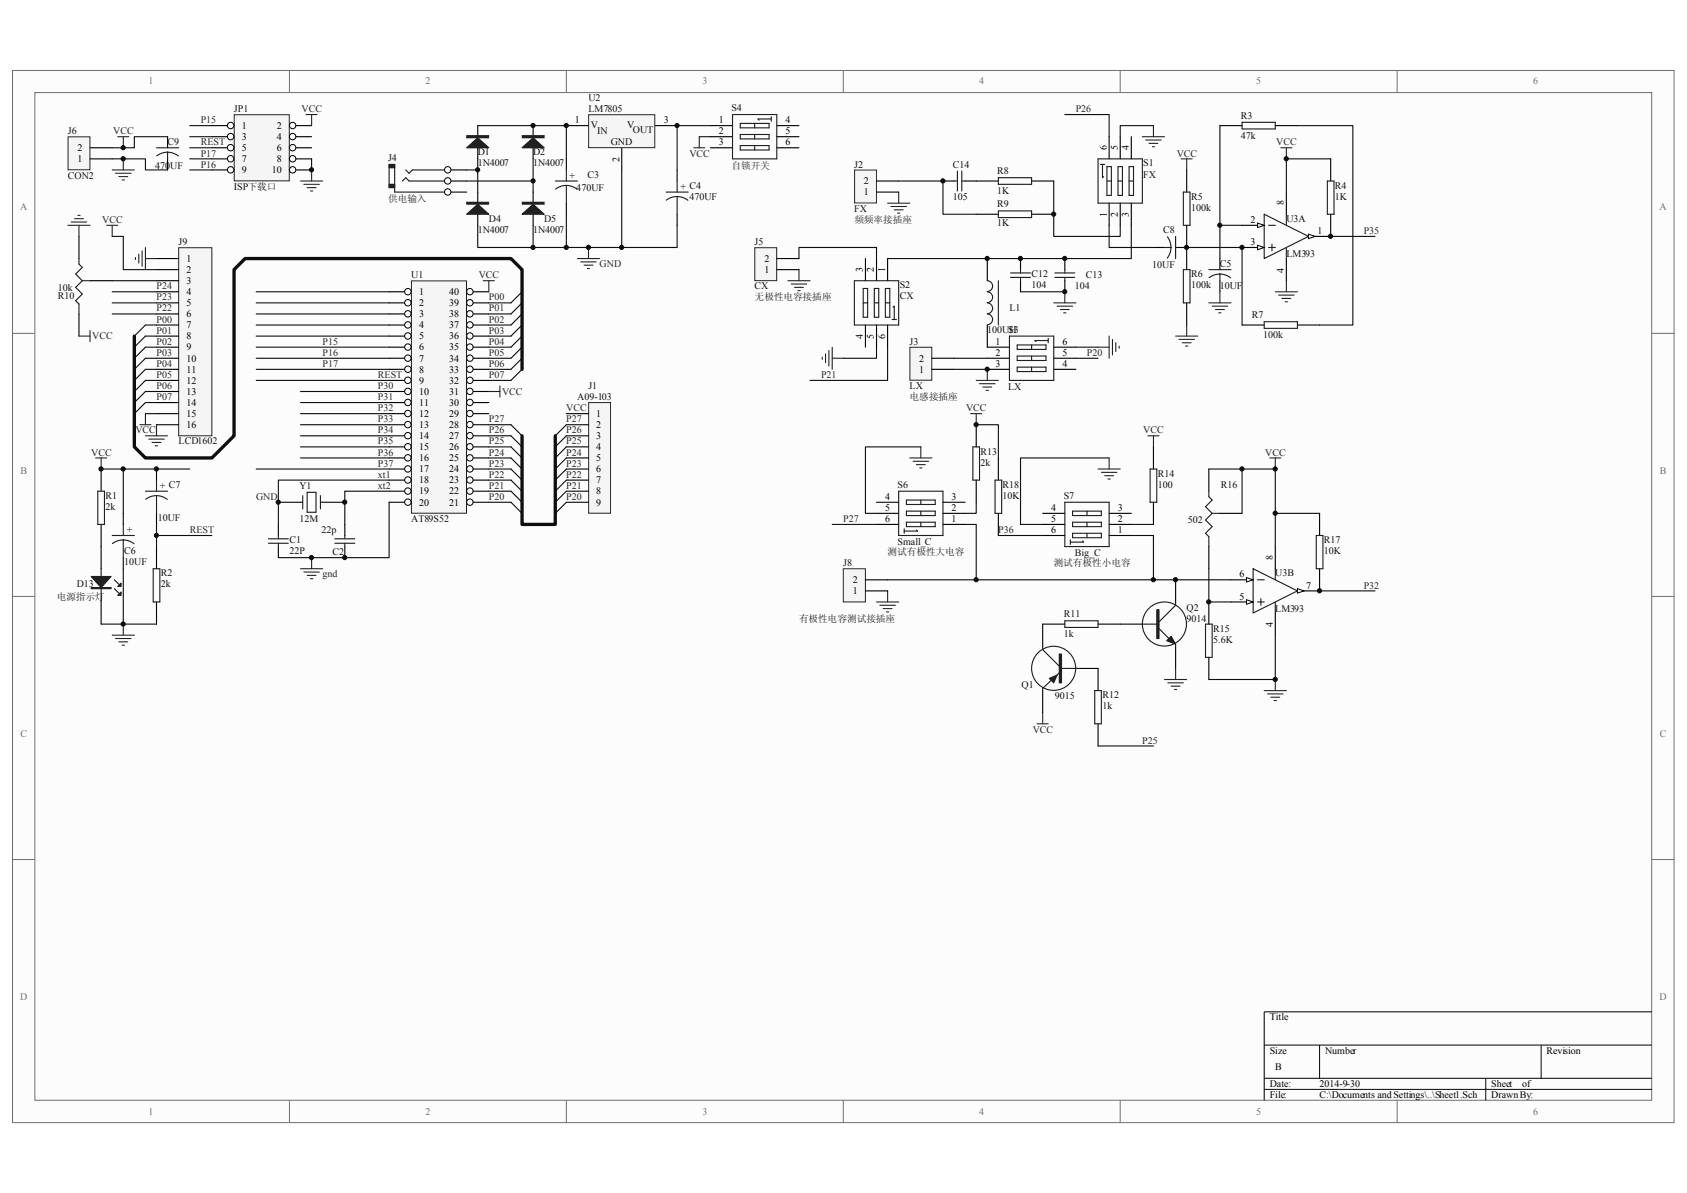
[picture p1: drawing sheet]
<svg xmlns="http://www.w3.org/2000/svg" width="297mm" height="210mm" viewBox="0 0 297 210" stroke-linecap="round" stroke-linejoin="round" font-family="sans-serif">
<path d="M2.2 12.4h292.5v185.2h-292.5z" fill="#fcfcfc"/>
<path d="M2.2 12.4h292.5v185.2h-292.5z" fill="none" stroke="#6e6e6e" stroke-width=".18"/>
<path d="M6.2 16.3h284.6v177.4h-284.6z" fill="#fcfcfc"/>
<g fill="none" stroke="#6e6e6e" stroke-width=".18">
<path d="M6.1 16.3h284.7v177.4h-284.7zM51 12.4v3.9M99.7 12.4v3.9M148.5 12.4v3.9M197.2 12.4v3.9M246 12.4v3.9M2.2 58.7h3.9M290.8 58.7h3.9M2.2 105h3.9M290.8 105h3.9M2.2 151.3h3.9M290.8 151.3h3.9"/>
<path d="M51 193.7v3.9M99.7 193.7v3.9M148.5 193.7v3.9M197.2 193.7v3.9M246 193.7v3.9"/>
</g>
<path d="M290.8 178.1h-68.2v15.6M222.6 184h68.2M222.6 189.8h68.2M222.6 191.8h68.2M232.3 184v5.8M261.6 189.8v3.9M271.3 184v5.8" fill="none" stroke="#000" stroke-width=".18"/>
<path d="M72.5 49.5h9.6v40.8h-9.6z" fill="#f5f5f5"/>
<path d="M72.4 49.4h9.7v40.9h-9.7z" fill="none" stroke="#262626" stroke-width=".18"/>
<path d="M68.5 51.4h3.9" fill="none" stroke="#000" stroke-width=".2"/>
<circle cx="71.8" cy="51.3" r=".57" fill="#fcfcfc" stroke="#000" stroke-width=".18"/>
<path d="M68.5 53.3h3.9" fill="none" stroke="#000" stroke-width=".2"/>
<circle cx="71.8" cy="53.3" r=".57" fill="#fcfcfc" stroke="#000" stroke-width=".18"/>
<path d="M68.5 55.3h3.9" fill="none" stroke="#000" stroke-width=".2"/>
<circle cx="71.8" cy="55.2" r=".57" fill="#fcfcfc" stroke="#000" stroke-width=".18"/>
<path d="M68.5 57.2h3.9" fill="none" stroke="#000" stroke-width=".2"/>
<circle cx="71.8" cy="57.2" r=".57" fill="#fcfcfc" stroke="#000" stroke-width=".18"/>
<path d="M68.5 59.2h3.9" fill="none" stroke="#000" stroke-width=".2"/>
<circle cx="71.8" cy="59.1" r=".57" fill="#fcfcfc" stroke="#000" stroke-width=".18"/>
<path d="M68.5 61.1h3.9" fill="none" stroke="#000" stroke-width=".2"/>
<circle cx="71.8" cy="61.1" r=".57" fill="#fcfcfc" stroke="#000" stroke-width=".18"/>
<path d="M68.5 63.1h3.9" fill="none" stroke="#000" stroke-width=".2"/>
<circle cx="71.8" cy="63" r=".57" fill="#fcfcfc" stroke="#000" stroke-width=".18"/>
<path d="M68.5 65h3.9" fill="none" stroke="#000" stroke-width=".2"/>
<circle cx="71.8" cy="65" r=".57" fill="#fcfcfc" stroke="#000" stroke-width=".18"/>
<path d="M68.5 67h3.9" fill="none" stroke="#000" stroke-width=".2"/>
<circle cx="71.8" cy="66.9" r=".57" fill="#fcfcfc" stroke="#000" stroke-width=".18"/>
<path d="M68.5 68.9h3.9" fill="none" stroke="#000" stroke-width=".2"/>
<circle cx="71.8" cy="68.9" r=".57" fill="#fcfcfc" stroke="#000" stroke-width=".18"/>
<path d="M68.5 70.9h3.9" fill="none" stroke="#000" stroke-width=".2"/>
<circle cx="71.8" cy="70.8" r=".57" fill="#fcfcfc" stroke="#000" stroke-width=".18"/>
<path d="M68.5 72.8h3.9" fill="none" stroke="#000" stroke-width=".2"/>
<circle cx="71.8" cy="72.8" r=".57" fill="#fcfcfc" stroke="#000" stroke-width=".18"/>
<path d="M68.5 74.8h3.9" fill="none" stroke="#000" stroke-width=".2"/>
<circle cx="71.8" cy="74.7" r=".57" fill="#fcfcfc" stroke="#000" stroke-width=".18"/>
<path d="M68.5 76.7h3.9" fill="none" stroke="#000" stroke-width=".2"/>
<circle cx="71.8" cy="76.7" r=".57" fill="#fcfcfc" stroke="#000" stroke-width=".18"/>
<path d="M68.5 78.7h3.9" fill="none" stroke="#000" stroke-width=".2"/>
<circle cx="71.8" cy="78.6" r=".57" fill="#fcfcfc" stroke="#000" stroke-width=".18"/>
<path d="M68.5 80.6h3.9" fill="none" stroke="#000" stroke-width=".2"/>
<circle cx="71.8" cy="80.6" r=".57" fill="#fcfcfc" stroke="#000" stroke-width=".18"/>
<path d="M68.5 82.6h3.9" fill="none" stroke="#000" stroke-width=".2"/>
<circle cx="71.8" cy="82.5" r=".57" fill="#fcfcfc" stroke="#000" stroke-width=".18"/>
<path d="M68.5 84.5h3.9" fill="none" stroke="#000" stroke-width=".2"/>
<circle cx="71.8" cy="84.5" r=".57" fill="#fcfcfc" stroke="#000" stroke-width=".18"/>
<path d="M68.5 86.5h3.9" fill="none" stroke="#000" stroke-width=".2"/>
<circle cx="71.8" cy="86.4" r=".57" fill="#fcfcfc" stroke="#000" stroke-width=".18"/>
<path d="M68.5 88.4h3.9" fill="none" stroke="#000" stroke-width=".2"/>
<circle cx="71.8" cy="88.4" r=".57" fill="#fcfcfc" stroke="#000" stroke-width=".18"/>
<path d="M82.2 88.4h3.9" fill="none" stroke="#000" stroke-width=".2"/>
<circle cx="82.7" cy="88.4" r=".57" fill="#fcfcfc" stroke="#000" stroke-width=".18"/>
<path d="M82.2 86.5h3.9" fill="none" stroke="#000" stroke-width=".2"/>
<circle cx="82.7" cy="86.4" r=".57" fill="#fcfcfc" stroke="#000" stroke-width=".18"/>
<path d="M82.2 84.5h3.9" fill="none" stroke="#000" stroke-width=".2"/>
<circle cx="82.7" cy="84.5" r=".57" fill="#fcfcfc" stroke="#000" stroke-width=".18"/>
<path d="M82.2 82.6h3.9" fill="none" stroke="#000" stroke-width=".2"/>
<circle cx="82.7" cy="82.5" r=".57" fill="#fcfcfc" stroke="#000" stroke-width=".18"/>
<path d="M82.2 80.6h3.9" fill="none" stroke="#000" stroke-width=".2"/>
<circle cx="82.7" cy="80.6" r=".57" fill="#fcfcfc" stroke="#000" stroke-width=".18"/>
<path d="M82.2 78.7h3.9" fill="none" stroke="#000" stroke-width=".2"/>
<circle cx="82.7" cy="78.6" r=".57" fill="#fcfcfc" stroke="#000" stroke-width=".18"/>
<path d="M82.2 76.7h3.9" fill="none" stroke="#000" stroke-width=".2"/>
<circle cx="82.7" cy="76.7" r=".57" fill="#fcfcfc" stroke="#000" stroke-width=".18"/>
<path d="M82.2 74.8h3.9" fill="none" stroke="#000" stroke-width=".2"/>
<circle cx="82.7" cy="74.7" r=".57" fill="#fcfcfc" stroke="#000" stroke-width=".18"/>
<path d="M82.2 72.8h3.9" fill="none" stroke="#000" stroke-width=".2"/>
<circle cx="82.7" cy="72.8" r=".57" fill="#fcfcfc" stroke="#000" stroke-width=".18"/>
<path d="M82.2 70.9h3.9" fill="none" stroke="#000" stroke-width=".2"/>
<circle cx="82.7" cy="70.8" r=".57" fill="#fcfcfc" stroke="#000" stroke-width=".18"/>
<path d="M82.2 68.9h3.9" fill="none" stroke="#000" stroke-width=".2"/>
<circle cx="82.7" cy="68.9" r=".57" fill="#fcfcfc" stroke="#000" stroke-width=".18"/>
<path d="M82.2 67h3.9" fill="none" stroke="#000" stroke-width=".2"/>
<circle cx="82.7" cy="66.9" r=".57" fill="#fcfcfc" stroke="#000" stroke-width=".18"/>
<path d="M82.2 65h3.9" fill="none" stroke="#000" stroke-width=".2"/>
<circle cx="82.7" cy="65" r=".57" fill="#fcfcfc" stroke="#000" stroke-width=".18"/>
<path d="M82.2 63.1h3.9" fill="none" stroke="#000" stroke-width=".2"/>
<circle cx="82.7" cy="63" r=".57" fill="#fcfcfc" stroke="#000" stroke-width=".18"/>
<path d="M82.2 61.1h3.9" fill="none" stroke="#000" stroke-width=".2"/>
<circle cx="82.7" cy="61.1" r=".57" fill="#fcfcfc" stroke="#000" stroke-width=".18"/>
<path d="M82.2 59.2h3.9" fill="none" stroke="#000" stroke-width=".2"/>
<circle cx="82.7" cy="59.1" r=".57" fill="#fcfcfc" stroke="#000" stroke-width=".18"/>
<path d="M82.2 57.2h3.9" fill="none" stroke="#000" stroke-width=".2"/>
<circle cx="82.7" cy="57.2" r=".57" fill="#fcfcfc" stroke="#000" stroke-width=".18"/>
<path d="M82.2 55.3h3.9" fill="none" stroke="#000" stroke-width=".2"/>
<circle cx="82.7" cy="55.2" r=".57" fill="#fcfcfc" stroke="#000" stroke-width=".18"/>
<path d="M82.2 53.3h3.9" fill="none" stroke="#000" stroke-width=".2"/>
<circle cx="82.7" cy="53.3" r=".57" fill="#fcfcfc" stroke="#000" stroke-width=".18"/>
<path d="M82.2 51.4h3.9" fill="none" stroke="#000" stroke-width=".2"/>
<circle cx="82.7" cy="51.3" r=".57" fill="#fcfcfc" stroke="#000" stroke-width=".18"/>
<path d="M49 88.4h3.9M49 92.3v2M49 96.2v2M56.8 88.4h3.9M60.7 92.3v2M60.7 96.2v2" fill="none" stroke="#000" stroke-width=".2"/>
<g fill="none" stroke="#1c1c1c" stroke-width=".2">
<path d="M47.2 95.6h3.6M47.2 94.8h3.6M49 94.3v.5M49 95.6v.6M52.9 88.4h.4M53.3 87.2v2.4M54.1 86.7h1.5v3.5h-1.5zM56.4 87.2v2.4M56.4 88.4h.4M59 95.6h3.5M59 94.8h3.5M60.7 94.3v.5"/>
<path d="M60.7 95.6v.6"/>
</g>
<path d="M85.1 49.4h1.9M86.1 49.4v2M86.1 68.9h1.9M88 67.9v2M54.9 98.2v1.9M52.9 100.1h3.9M53.5 100.7h2.7M54.1 101.3h1.5M54.7 101.9h.3" fill="none" stroke="#262626" stroke-width=".2"/>
<path d="M45.1 51.4h23.4M45.1 53.3h23.4M45.1 55.3h23.4M45.1 57.2h23.4M45.1 59.2h23.4M45.1 61.1h23.4M45.1 63.1h23.4M45.1 65h23.4M45.1 82.6h23.4M68.5 88.4v9.8h-19.5" fill="none" stroke="#0e0e0e" stroke-width=".2"/>
<path d="M41.3 20.2h9.6v11.6h-9.6z" fill="#f5f5f5"/>
<path d="M41.2 20.2h9.7v11.6h-9.7z" fill="none" stroke="#262626" stroke-width=".18"/>
<path d="M37.3 22.1h3.9" fill="none" stroke="#000" stroke-width=".2"/>
<circle cx="40.6" cy="22.1" r=".57" fill="#fcfcfc" stroke="#000" stroke-width=".18"/>
<path d="M51 22.1h3.9" fill="none" stroke="#000" stroke-width=".2"/>
<circle cx="51.5" cy="22.1" r=".57" fill="#fcfcfc" stroke="#000" stroke-width=".18"/>
<path d="M37.3 24.1h3.9" fill="none" stroke="#000" stroke-width=".2"/>
<circle cx="40.6" cy="24" r=".57" fill="#fcfcfc" stroke="#000" stroke-width=".18"/>
<path d="M51 24.1h3.9" fill="none" stroke="#000" stroke-width=".2"/>
<circle cx="51.5" cy="24" r=".56" fill="#fcfcfc" stroke="#000" stroke-width=".18"/>
<path d="M37.3 26h3.9" fill="none" stroke="#000" stroke-width=".2"/>
<circle cx="40.6" cy="26" r=".57" fill="#fcfcfc" stroke="#000" stroke-width=".18"/>
<path d="M51 26h3.9" fill="none" stroke="#000" stroke-width=".2"/>
<circle cx="51.5" cy="26" r=".57" fill="#fcfcfc" stroke="#000" stroke-width=".18"/>
<path d="M37.3 28h3.9" fill="none" stroke="#000" stroke-width=".2"/>
<circle cx="40.6" cy="27.9" r=".57" fill="#fcfcfc" stroke="#000" stroke-width=".18"/>
<path d="M51 28h3.9" fill="none" stroke="#000" stroke-width=".2"/>
<circle cx="51.5" cy="27.9" r=".57" fill="#fcfcfc" stroke="#000" stroke-width=".18"/>
<path d="M37.3 29.9h3.9" fill="none" stroke="#000" stroke-width=".2"/>
<circle cx="40.6" cy="29.9" r=".57" fill="#fcfcfc" stroke="#000" stroke-width=".18"/>
<path d="M51 29.9h3.9" fill="none" stroke="#000" stroke-width=".2"/>
<circle cx="51.5" cy="29.9" r=".56" fill="#fcfcfc" stroke="#000" stroke-width=".18"/>
<g fill="none" stroke="#262626" stroke-width=".2">
<path d="M52.9 31.9h3.9M53.5 32.4h2.7M53.9 20.2h1.9M54.1 33h1.5M54.7 33.6h.3M54.9 20.2v1.9M54.9 29.9v2M122.1 26h2M123.1 24.1v1.9M101.7 45.5h3.9M102.2 46.1h2.8M102.8 46.7h1.6"/>
<path d="M103.4 47.3h.4M103.6 43.6v1.9M16.8 80.6h2M17.8 80.6v2M19.8 111.8h3.9M20.3 112.4h2.8M20.9 113h1.6M21.5 113.6h.4M21.7 109.9v1.9"/>
</g>
<path d="M54.9 28v1.9M84.1 28v5.8M93.9 28v5.8M27.6 92.3v3.9" fill="none" stroke="#0e0e0e" stroke-width=".2"/>
<g fill="none" stroke="#000" stroke-width=".2">
<path d="M84.1 22.1v2M84.1 26v2M84.1 33.8v2M84.1 37.7v2M93.9 22.1v2M93.9 26v2M93.9 33.8v2M93.9 37.7v2M99.7 28v1.9M99.7 35.8v1.9M119.2 29.9v2M119.2 37.7v2"/>
<path d="M17.8 82.6v3.9M17.8 92.3v3.9M21.7 90.4v1.9M21.7 98.2v1.9M27.6 82.6v1.9M27.6 90.4v1.9M27.6 96.2v3.9M27.6 106v3.9"/>
</g>
<g fill="#1c1c1c" stroke="#1c1c1c" stroke-width=".2">
<path d="M82.2 26l1.9-1.7 2 1.7z"/>
<path d="M82.2 37.7l1.9-1.7 2 1.7z"/>
<path d="M91.9 26l2-1.7 1.9 1.7z"/>
<path d="M91.9 37.7l2-1.7 1.9 1.7z"/>
</g>
<path d="M82.2 24.1h3.8M92 24.1h3.8" fill="none" stroke="#1c1c1c" stroke-width=".34"/>
<path d="M82.2 23.9h3.8v.4h-3.8zM82.2 35.6h3.8v.3h-3.8zM91.9 23.9h3.9v.4h-3.9zM91.9 35.6h3.9v.3h-3.9z" fill="none" stroke="#1c1c1c" stroke-width=".18"/>
<path d="M82.2 35.8h3.8M92 35.8h3.8" fill="none" stroke="#1c1c1c" stroke-width=".3"/>
<g fill="none" stroke="#1c1c1c" stroke-width=".2">
<path d="M97.8 31.9h3.9M99.7 32.6l1.2 .3 .7 .4M99.7 32.6l-.8 .2-1.1 .5M99.7 29.9v2M99.7 32.6v3.2M117.3 33.8h3.9M117.3 35.2l1.1-.5 .8-.1 1.2 .2 .7 .5M119.2 31.9v1.9M119.2 34.6v3.1M17.2 86.5h1.2v5.8h-1.2zM19.8 94.3h3.9M21.7 95l1.2 .3 .7 .4"/>
<path d="M21.7 95l-.8 .2-1.1 .5M21.7 92.3v2M21.7 95v3.2M25.6 86.5h3.9M27.6 87.2l1.1 .3 .8 .4M27.6 87.2l-.9 .2-1.1 .5M27.6 84.5v2M27.6 87.2v3.2M27 100.1h1.1v5.9h-1.1z"/>
</g>
<path d="M31.5 43.6h5.8v33.1h-5.8z" fill="#f5f5f5"/>
<path d="M31.5 43.6h5.8v33.1h-5.8z" fill="none" stroke="#262626" stroke-width=".18"/>
<g fill="none" stroke="#000" stroke-width=".2">
<path d="M27.6 45.5h3.9M27.6 47.5h3.9M27.6 49.4h3.9M27.6 51.4h3.9M27.6 53.3h3.9M27.6 55.3h3.9M27.6 57.2h3.9M27.6 59.2h3.9M27.6 61.1h3.9M27.6 63.1h3.9M27.6 65h3.9M27.6 67h3.9"/>
<path d="M27.6 68.9h3.9M27.6 70.9h3.9M27.6 72.8h3.9M27.6 74.8h3.9"/>
</g>
<g fill="none" stroke="#262626" stroke-width=".2">
<path d="M18.8 39.7h1.9M19.8 39.7v1.9M23.8 45.3v.4M24.4 44.7v1.6M25 44.1v2.8M25.6 43.6v3.9M25.6 45.5h2M24.6 74.8h2M25.6 72.8v2M25.6 76.7h3.9M26.2 77.3h2.7M26.8 77.9h1.5"/>
<path d="M27.4 78.5h.3M27.6 74.8v1.9"/>
</g>
<path d="M12 24.1h3.8v5.8h-3.8z" fill="#f5f5f5"/>
<path d="M12 24.1h3.8v5.8h-3.8z" fill="none" stroke="#262626" stroke-width=".18"/>
<path d="M15.9 28h3.9M15.9 26h3.9M99.7 22.1h3.9M109.5 26v3.9M115.3 22.1h3.9M234.3 28v3.9M234.3 37.7v3.9M17.8 96.2v3.9M17.8 106v3.9" fill="none" stroke="#000" stroke-width=".2"/>
<path d="M19.8 29.9h3.9M20.3 30.5h2.8M20.7 24.1h2M20.9 31.1h1.6M21.5 31.7h.4M21.7 24.1v1.9M21.7 28v1.9" fill="none" stroke="#262626" stroke-width=".2"/>
<path d="M233.7 31.9h1.2v5.8h-1.2zM17.8 100.1v5.9M20.1 103.6l.8 .8M20.1 102.1l.8 .7" fill="none" stroke="#1c1c1c" stroke-width=".2"/>
<g fill="#1c1c1c" stroke="#1c1c1c" stroke-width=".2">
<path d="M16 101.5h3.6l-1.8 1.9z"/>
<path d="M21.3 104.2v.6h-.6z"/>
<path d="M21.3 102.6v.6h-.6z"/>
<path d="M16 103.4h3.6v.2h-3.6z" fill-rule="evenodd"/>
</g>
<path d="M103.7 20.2h11.6v5.8h-11.6z" fill="#f5f5f5"/>
<path d="M103.6 20.2h11.7v5.8h-11.7z" fill="none" stroke="#262626" stroke-width=".18"/>
<path d="M84.1 22.1h15.6v5.9M93.9 39.7v3.9M99.7 37.7v5.9M109.5 29.9v13.7" fill="none" stroke="#0e0e0e" stroke-width=".2"/>
<path d="M78.3 29.9h3.9" fill="none" stroke="#000" stroke-width=".2"/>
<circle cx="78.8" cy="29.9" r=".57" fill="#fcfcfc" stroke="#000" stroke-width=".18"/>
<path d="M78.3 31.9h3.9" fill="none" stroke="#000" stroke-width=".2"/>
<circle cx="78.8" cy="31.8" r=".57" fill="#fcfcfc" stroke="#000" stroke-width=".18"/>
<path d="M78.3 33.8h3.9" fill="none" stroke="#000" stroke-width=".2"/>
<circle cx="78.8" cy="33.8" r=".57" fill="#fcfcfc" stroke="#000" stroke-width=".18"/>
<g fill="none" stroke="#1c1c1c" stroke-width=".2">
<path d="M68.5 28.9v4.1M69.5 28.9v4.9h8.8M70.8 31.9l.6-.6 .6 .6h6.3M71.4 29.9l.6 .6 .6-.6h5.7M129 20.2h7.8v7.8h-7.8zM130.3 21.7h5.1v.8h-5.1zM130.3 23.7h5.1v.8h-5.1zM130.3 25.6h5.1v.8h-5.1zM132.9 21.7v.8M132.9 23.7v.8M132.9 25.6v.8M135.8 20.9h-2.4l.2 .2"/>
<path d="M135.8 20.6v.7M13.9 45.5v1l.6 .6-1.2 1.1 1.2 1.2M14.5 49.4h1.4M14.5 49.4l-1.2 1.2 1.2 1.2-1.2 1.1 .6 .6v1.8"/>
</g>
<g fill="#1c1c1c" stroke="#1c1c1c" stroke-width=".2">
<path d="M68.5 32.4h1v.6h-1z" fill-rule="evenodd"/>
<path d="M68.5 28.9h1v.6h-1z" fill-rule="evenodd"/>
</g>
<g fill="none" stroke="#0e0e0e" stroke-width=".2">
<path d="M82.2 29.9h1.9M82.2 31.9h11.7M123.1 24.1h2M19.8 41.6h1.9v5.9h5.9M27.6 57.2h-2l-1.9 2M27.6 59.2h-2l-1.9 1.9M91.9 51.4l-1.9 1.9h-3.9M91.9 53.3l-1.9 2h-3.9M91.9 55.3l-1.9 1.9h-3.9M91.9 57.2l-1.9 2h-3.9M91.9 59.2l-1.9 1.9h-3.9M25.6 72.8h2"/>
<path d="M27.6 67h-2l-1.9 1.9M27.6 61.1h-2l-1.9 2M27.6 63.1h-2l-1.9 1.9M27.6 65h-2l-1.9 2M27.6 70.9h-2l-1.9 1.9M27.6 68.9h-2l-1.9 2M45.1 67h23.4M86.1 74.8h3.9M86.1 76.7h3.9M86.1 78.7h3.9M91.9 65l-1.9 2h-3.9M91.9 61.1l-1.9 2h-3.9"/>
<path d="M91.9 63.1l-1.9 1.9h-3.9M21.7 82.6v7.8M86.1 80.6h3.9M86.1 82.6h3.9M86.1 84.5h3.9M86.1 86.5h3.9M86.1 88.4h3.9M17.8 109.9h9.8M21.7 100.1v9.8"/>
</g>
<path d="M125.1 22.1h3.9M125.1 24.1h3.9M125.1 26h3.9M136.8 22.1h3.9M136.8 24.1h3.9M136.8 26h3.9M13.9 41.6v3.9M13.9 55.3v3.9M15.9 49.4h3.9" fill="none" stroke="#000" stroke-width=".2"/>
<path d="M12 39.7h3.9M12.5 39.1h2.8M13.1 38.5h1.6M13.7 37.9h.4M13.9 39.7v1.9M225.5 26h1.9M226.5 26v2M224.5 51.4h3.9M225.1 51.9h2.7M225.7 52.5h1.5M226.3 53.1h.4M226.5 49.4v2" fill="none" stroke="#262626" stroke-width=".2"/>
<path d="M103.7 70.9h3.8v19.4h-3.8z" fill="#f5f5f5"/>
<path d="M103.6 70.9h3.9v19.4h-3.9z" fill="none" stroke="#262626" stroke-width=".18"/>
<path d="M218.7 39.7h3.9M99.7 72.8h3.9M99.7 74.8h3.9M99.7 76.7h3.9M99.7 78.7h3.9M99.7 80.6h3.9M99.7 82.6h3.9M99.7 84.5h3.9M99.7 86.5h3.9M99.7 88.4h3.9" fill="none" stroke="#000" stroke-width=".2"/>
<g fill="none" stroke="#0e0e0e" stroke-width=".2">
<path d="M90 74.8l1.9 1.9M90 76.7l1.9 2M90 78.7l1.9 1.9M99.7 78.7l-1.9 1.9M99.7 76.7l-1.9 2M99.7 74.8l-1.9 1.9M27.6 94.3h9.7M90 80.6l1.9 2M90 82.6l1.9 1.9M90 84.5l1.9 2M90 86.5l1.9 1.9M90 88.4l1.9 2"/>
<path d="M99.7 88.4l-1.9 2M99.7 86.5l-1.9 1.9M99.7 84.5l-1.9 2M99.7 82.6l-1.9 1.9M99.7 80.6l-1.9 2"/>
</g>
<path d="M221.4 39.3l1.2 .4-1.2 .4z" fill="#fcfcfc" stroke="#000" stroke-width=".18"/>
<path d="M218.7 43.6h3.9" fill="none" stroke="#000" stroke-width=".2"/>
<path d="M221.4 43.2l1.2 .4-1.2 .4z" fill="#fcfcfc" stroke="#000" stroke-width=".18"/>
<path d="M226.5 33.8v3.9M226.5 45.5v3.9M230.4 41.6h3.9" fill="none" stroke="#000" stroke-width=".2"/>
<path d="M230.4 41.2l1.1 .4-1.1 .4z" fill="#fcfcfc" stroke="#000" stroke-width=".18"/>
<path d="M222.6 37.7l7.8 3.9-7.8 3.9zM223.3 39.7h1.2M226.5 37.7v2M223.3 43.6h1.2M223.9 43v1.1M226.5 43.6v1.9" fill="none" stroke="#1c1c1c" stroke-width=".2"/>
<path d="M216.7 102.1h3.9" fill="none" stroke="#000" stroke-width=".2"/>
<path d="M219.4 101.7l1.2 .4-1.2 .4z" fill="#fcfcfc" stroke="#000" stroke-width=".18"/>
<path d="M216.7 106h3.9" fill="none" stroke="#000" stroke-width=".2"/>
<path d="M219.4 105.6l1.2 .4-1.2 .4z" fill="#fcfcfc" stroke="#000" stroke-width=".18"/>
<path d="M224.5 96.2v3.9M224.5 107.9v3.9M228.4 104h3.9" fill="none" stroke="#000" stroke-width=".2"/>
<path d="M228.4 103.6l1.2 .4-1.2 .4z" fill="#fcfcfc" stroke="#000" stroke-width=".18"/>
<g fill="none" stroke="#1c1c1c" stroke-width=".2">
<path d="M168 31.9h.6M168.6 30.1v3.5M169.3 31.9h.6M169.3 30.1v3.5M175.8 31.3h5.8v1.1h-5.8zM175.8 37.1h5.8v1.2h-5.8zM193.3 28h7.8v7.8h-7.8zM193.7 28.9h.8M194.1 28.9v2.4l.2-.2M194.9 29.3h.8v5.1h-.8zM194.9 31.9h.8M196.8 29.3h.8v5.1h-.8z"/>
<path d="M196.8 31.9h.8M198.8 29.3h.8v5.1h-.8zM198.8 31.9h.8M208.3 33.8h1.2v5.9h-1.2zM218.7 21.5h5.8v1.2h-5.8zM177.9 48.8h3.5M177.9 48h3.5M179.7 47.5v.5M179.7 48.8v.6M185.7 48.8h3.5M185.7 48h3.5M187.5 47.5v.5"/>
<path d="M187.5 48.8v.6M205 43.6h1.2M205.5 41.7l.5 1 .1 .9-.2 1.1-.4 .7M207 41.6v3.9M208.3 47.5h1.2v5.8h-1.2zM212.8 47.5h3.9M214.8 48.2l1.2 .3 .7 .4M214.8 48.2l-.9 .2-1 .5M214.8 48.2v1.2M222.6 56.6h5.8v1.2h-5.8zM220.6 100.1l7.8 3.9-7.8 3.9zM221.4 106h1.2"/>
<path d="M221.4 102.1h1.2M222 105.4v1.1M224.5 100.1v2M224.5 106v1.9"/>
</g>
<g fill="none" stroke="#262626" stroke-width=".2">
<path d="M156.3 35.8h3.9M156.8 36.3h2.8M157.4 36.9h1.6M158 37.5h.4M158.2 33.8v2M201.1 24.1h3.9M201.7 24.6h2.7M202.3 25.2h1.5M202.9 25.8h.4M203.1 22.1v2M207.9 28h2M208.9 28v1.9"/>
<path d="M13.9 59.2h2M15.9 58.2v1.9M138.7 49.4h3.9M139.3 50h2.7M139.9 50.6h1.5M140.5 51.2h.4M140.7 47.5v1.9M185.5 53.3h3.9M186.1 53.9h2.7M186.7 54.5h1.5M187.3 55.1h.4M187.5 51.4v1.9"/>
<path d="M195.3 59.2v3.9M195.8 59.7v2.8M207 59.2h3.9M207.6 59.7h2.7M208.9 57.2v2M212.8 53.3h3.9M213.4 53.9h2.7M214 54.5h1.5M214.6 55.1h.4M214.8 51.4v1.9M144.8 62.9v.4M145.3 62.3v1.5"/>
<path d="M145.9 61.7v2.7M146.5 61.1v3.9M146.5 63.1h2M162.1 78.7v1.9M170.9 72.8h1.9M171.9 67h3.9M171.9 72.8v2M172.5 67.5h2.7M173 68.1h1.6M173.6 68.7h.4M173.8 65v2M193.3 61.1h2"/>
<path d="M196.4 60.3v1.6M197 60.9v.4M202.1 76.7h1.9M203.1 76.7v2M208.1 60.3h1.6M208.7 60.9h.4M160.2 80.6h3.9M160.7 81.2h2.8M161.3 81.8h1.6M161.9 82.4h.4M193.3 82.6h3.9M193.9 83.1h2.7"/>
<path d="M194.5 83.7h1.5M195.1 84.3h.4M195.3 80.6v2M223.5 80.6h2M224.5 80.6v2M154.3 106h3.9M154.9 106.5h2.7M155.5 107.1h1.5M156.1 107.7h.4M156.3 104v2M205 119.6h3.9M207 117.7v1.9"/>
<path d="M224.5 119.6v2M182.6 127.4h1.9M183.6 125.5v1.9M205.6 120.2h2.7M206.2 120.8h1.5M206.8 121.4h.4M222.6 121.6h3.9M223.2 122.1h2.7M223.7 122.7h1.6M224.3 123.3h.4"/>
</g>
<path d="M187.5 20.2h7.8v3.9M195.3 39.7v3.9h7.8M203.1 22.1h-5.9v2M234.3 28h-7.8v5.8M179.7 51.4h7.8" fill="none" stroke="#0e0e0e" stroke-width=".2"/>
<g fill="none" stroke="#000" stroke-width=".2">
<path d="M166 31.9h2M169.9 31.9h5.9M171.9 37.7h3.9M181.6 31.9h3.9M181.6 37.7h3.9M195.3 24.1v3.9M195.3 35.8v3.9M197.2 24.1v3.9M197.2 35.8v3.9M199.2 24.1v3.9M199.2 35.8v3.9M208.9 29.9v3.9"/>
<path d="M208.9 39.7v7.8M214.8 22.1h3.9M224.5 22.1h3.9M179.7 45.5v2M179.7 49.4v2M187.5 45.5v2M187.5 49.4v2M203.1 43.6h1.9M207 43.6h1.9M208.9 53.3v3.9M214.8 45.5v2M214.8 49.4v2"/>
<path d="M218.7 57.2h3.9M228.4 57.2h3.9"/>
</g>
<path d="M150.5 30h3.8v5.7h-3.8z" fill="#f5f5f5"/>
<path d="M150.5 29.9h3.8v5.8h-3.8z" fill="none" stroke="#262626" stroke-width=".18"/>
<g fill="none" stroke="#000" stroke-width=".2">
<path d="M154.3 33.8h3.9M154.3 31.9h3.9M152.4 45.5v3.9M152.4 57.2v3.9M154.3 45.5v3.9M154.3 57.2v3.9M156.3 45.5v3.9M156.3 57.2v3.9M173.8 45.5v3.9M173.8 57.2v3.9h3.9M173.8 63.1h3.9M173.8 65h3.9"/>
<path d="M185.5 61.1h3.9M185.5 63.1h3.9M185.5 65h3.9M154.3 92.3h3.9M154.3 90.4h3.9M154.3 88.4h3.9M166 92.3h3.9M166 90.4h3.9M166 88.4h3.9M183.6 92.3h3.9M183.6 90.4h3.9M183.6 94.3h3.9"/>
<path d="M195.3 92.3h3.9M195.3 90.4h3.9M195.3 94.3h3.9"/>
</g>
<g fill="none" stroke="#1c1c1c" stroke-width=".2">
<path d="M150.4 49.4h7.8v7.8h-7.8zM152 50.8h.8v5h-.8zM152 53.3h.8M153.9 50.8h.8v5h-.8zM153.9 53.3h.8M155.9 50.8h.8v5h-.8zM155.9 53.3h.8M157 56.2h.8M157.2 54.1l.2-.2v2.3M173.8 49.4a.96 .96 0 0 1 .9 1 .96 .96 0 0 1-.9 .9M173.8 51.4a.96 .96 0 0 1 .9 .9 .96 .96 0 0 1-.9 1M173.8 53.3a.96 .96 0 0 1 .9 1 .96 .96 0 0 1-.9 .9"/>
<path d="M173.8 55.3a.96 .96 0 0 1 .9 .9 .96 .96 0 0 1-.9 1M175.8 49.4v7.8M177.7 59.2h7.8v7.8h-7.8zM184.5 59.9h-2.3l.2 .2M184.5 59.6v.7M179.1 60.7h5v.8h-5zM179.1 62.7h5v.8h-5zM179.1 64.6h5v.8h-5zM181.6 60.7v.8M181.6 62.7v.8M181.6 64.6v.8M158.2 86.5h7.8v7.8h-7.8z"/>
<path d="M159.2 93.1v.8M159.6 91.9h5v.8h-5zM159.6 88h5v.8h-5zM159.6 90h5v.8h-5zM161.3 93.3l.2 .2h-2.3M162.1 88v.8M162.1 90v.8M162.1 91.9v.8M187.5 88.4h7.8v7.8h-7.8zM188.4 95v.8M188.8 91.9h5.1v.8h-5.1zM188.8 90h5.1v.8h-5.1z"/>
<path d="M188.8 93.9h5.1v.8h-5.1zM190.6 95.2l.2 .2h-2.4M191.4 90v.8M191.4 91.9v.8M191.4 93.9v.8"/>
</g>
<path d="M189.4 61.1h3.9M189.4 63.1h3.9" fill="none" stroke="#0e0e0e" stroke-width=".2"/>
<path d="M160.2 61.2h3.8v5.7h-3.8z" fill="#f5f5f5"/>
<path d="M160.2 61.1h3.8v5.8h-3.8z" fill="none" stroke="#262626" stroke-width=".18"/>
<path d="M164.1 65h3.9M164.1 63.1h3.9" fill="none" stroke="#000" stroke-width=".2"/>
<path d="M132.9 43.6h3.8v5.8h-3.8z" fill="#f5f5f5"/>
<path d="M132.9 43.6h3.8v5.8h-3.8z" fill="none" stroke="#262626" stroke-width=".18"/>
<path d="M136.8 47.5h3.9M136.8 45.5h3.9" fill="none" stroke="#000" stroke-width=".2"/>
<path d="M148.5 100.2h3.9v5.8h-3.9z" fill="#f5f5f5"/>
<path d="M148.5 100.1h3.9v5.9h-3.9z" fill="none" stroke="#262626" stroke-width=".18"/>
<g fill="none" stroke="#000" stroke-width=".2">
<path d="M29.5 24.1v1.9M29.5 28v1.9M171.9 74.8v3.9M203.1 78.7v3.9M171.9 84.5v3.9M175.8 80.6v3.9M175.8 90.4v3.9M203.1 88.4v3.9M212.8 82.6v3.9M212.8 96.2v3.9M214.8 90.4h3.9M232.3 90.4v3.9"/>
<path d="M152.4 104h3.9M152.4 102.1h3.9M187.5 109.9h-3.9v3.9M189.4 117.7h3.9v3.9M193.3 109.9h7.8M207 102.1v3.9M207 113.8v3.9M212.8 106v3.9M212.8 115.7v3.9M232.3 100.1v3.9M183.6 121.6v3.9M193.3 127.4v3.9"/>
</g>
<g fill="none" stroke="#0e0e0e" stroke-width=".2">
<path d="M19.8 28h5.8v1.9h3.9M29.5 24.1h-5.8v1.9h-3.9M33.4 29.9h3.9M33.4 28h3.9M33.4 26h3.9M33.4 24.1h3.9M33.4 22.1h3.9M84.1 39.7v3.9h35.1v-3.9M125.1 22.1h-5.9v7.8M158.2 31.9h7.8v5.8h5.9M185.5 31.9v9.7h11.7v-1.9M199.2 39.7v5.8h-42.9"/>
<path d="M214.8 39.7h3.9M214.8 22.1v23.4M228.4 22.1h9.8v35.1h-5.9M19.8 49.4h7.8M19.8 55.3h7.8M19.8 53.3h7.8M19.8 51.4h7.8M140.7 45.5v-1.9h13.6v1.9M208.9 43.6h9.8v13.6M234.3 41.6h7.8M52.9 68.9h15.6M52.9 70.9h15.6"/>
<path d="M52.9 72.8h15.6M52.9 74.8h15.6M52.9 76.7h15.6M52.9 78.7h15.6M154.3 61.1v2h-5.8M156.3 61.1v5.9h-13.7M162.1 78.7h-9.7v11.7h1.9M168 65h5.8M168 63.1h5.8M171.9 74.8h3.9v5.8M17.8 82.6h15.6M52.9 80.6h15.6"/>
<path d="M68.5 84.5h-19.5v7.8M68.5 86.5h-7.8v5.8M146.5 92.3h7.8M169.9 92.3h2v9.8M171.9 88.4v2h-2M175.8 94.3h7.8M195.3 80.6h-15.6v11.7h3.9M199.2 94.3h3.9v7.8M199.2 92.3h3.9M212.8 82.6h11.7v13.6M218.7 82.6v7.8M224.5 90.4h7.8"/>
<path d="M156.3 102.1h60.4M212.8 100.1v5.9h3.9M224.5 111.8v7.8h-11.7M232.3 104h9.8M193.3 131.3h9.8"/>
</g>
<g fill="none" stroke="#1c1c1c" stroke-width=".2">
<path d="M27.6 26h3.9M29.5 26.8l1.2 .2 .7 .5M29.5 26.8l-.8 .1-1.1 .5M29.5 26.8v1.2M171.3 78.7h1.2v5.8h-1.2zM175.2 84.5h1.2v5.9h-1.2zM202.5 82.6h1.2v5.8h-1.2zM212.8 86.5v.9l.6 .6-1.2 1.2 1.2 1.2M213.4 90.4h1.4M213.4 90.4l-1.2 1.1 1.2 1.2-1.2 1.2 .6 .6v1.7M231.7 94.3h1.2v5.8h-1.2zM183.6 113.8v.5l2.9 3"/>
<path d="M186.5 118.4l-2.9 2.8v.4M186.9 117.7h2.7M187.5 109.3h5.8v1.1h-5.8zM201.1 109.9h2.9M204 110.6l1.8 1.8M207 106v.5l-3 3M207 113.4v.4M212.2 109.9h1.2v5.8h-1.2zM192.7 121.6h1.2v5.8h-1.2z"/>
<circle cx="185.5" cy="117.6" r="3.9"/>
<circle cx="205" cy="109.8" r="3.9"/>
</g>
<g fill="#1c1c1c" stroke="#1c1c1c" stroke-width=".2">
<path d="M206.2 112l.8 1.4-1.6-.6z"/>
<path d="M184.7 119.4l1.4-.6-.6 1.4z"/>
<path d="M203.7 107.3h.3v5.1h-.3z" fill-rule="evenodd"/>
<path d="M186.5 115.1h.4v5.1h-.4z" fill-rule="evenodd"/>
</g>
<path d="M23.7 59.2v19.5l1.9 1.9h11.7l3.9-3.9v-29.2l2-2h46.8l1.9 2v17.5M91.9 76.7v15.6h5.9v-15.6" fill="none" stroke="#0e0e0e" stroke-width=".58"/>
<g fill="#0e0e0e" stroke="#0e0e0e" stroke-width=".18">
<circle cx="17.8" cy="82.5" r=".37"/>
<circle cx="21.7" cy="109.8" r=".37"/>
<circle cx="21.7" cy="82.5" r=".37"/>
<circle cx="21.7" cy="27.9" r=".37"/>
<circle cx="21.7" cy="26" r=".37"/>
<circle cx="27.5" cy="94.2" r=".37"/>
<circle cx="27.5" cy="82.5" r=".37"/>
<circle cx="49" cy="88.4" r=".37"/>
<circle cx="54.8" cy="98.1" r=".37"/>
<circle cx="54.8" cy="29.9" r=".37"/>
<circle cx="60.7" cy="98.1" r=".37"/>
<circle cx="60.7" cy="88.4" r=".37"/>
<circle cx="84.1" cy="29.9" r=".37"/>
<circle cx="93.8" cy="43.5" r=".37"/>
<circle cx="93.8" cy="31.8" r=".37"/>
<circle cx="93.8" cy="22.1" r=".37"/>
<circle cx="99.7" cy="43.5" r=".37"/>
<circle cx="99.7" cy="22.1" r=".37"/>
<circle cx="103.6" cy="43.5" r=".37"/>
<circle cx="109.4" cy="43.5" r=".37"/>
<circle cx="119.2" cy="22.1" r=".37"/>
<circle cx="166" cy="31.8" r=".37"/>
<circle cx="171.8" cy="102" r=".37"/>
<circle cx="171.8" cy="74.7" r=".37"/>
<circle cx="173.8" cy="65" r=".37"/>
<circle cx="173.8" cy="45.5" r=".37"/>
<circle cx="179.6" cy="45.5" r=".37"/>
<circle cx="185.5" cy="37.7" r=".37"/>
<circle cx="187.4" cy="51.3" r=".37"/>
<circle cx="187.4" cy="45.5" r=".37"/>
<circle cx="203" cy="102" r=".37"/>
<circle cx="206.9" cy="102" r=".37"/>
<circle cx="208.9" cy="43.5" r=".37"/>
<circle cx="212.8" cy="105.9" r=".37"/>
<circle cx="214.7" cy="39.6" r=".37"/>
<circle cx="218.6" cy="82.5" r=".37"/>
<circle cx="218.6" cy="43.5" r=".37"/>
<circle cx="224.5" cy="119.6" r=".37"/>
<circle cx="224.5" cy="90.3" r=".37"/>
<circle cx="224.5" cy="82.5" r=".37"/>
<circle cx="226.4" cy="27.9" r=".37"/>
<circle cx="232.3" cy="104" r=".37"/>
<circle cx="234.2" cy="41.6" r=".37"/>
</g>
<g font-size="1.8" fill="#716f64">
<text x="26.2" y="14.9">1</text>
<text x="74.9" y="14.9">2</text>
<text x="123.7" y="14.9">3</text>
<text x="172.4" y="14.9">4</text>
<text x="221.2" y="14.9">5</text>
<text x="269.9" y="14.9">6</text>
<text x="3.6" y="37.1">A</text>
<text x="292.2" y="37.1">A</text>
<text x="3.6" y="83.4">B</text>
<text x="292.2" y="83.4">B</text>
<text x="3.6" y="129.7">C</text>
<text x="292.2" y="129.7">C</text>
<text x="3.6" y="176">D</text>
<text x="292.2" y="176">D</text>
<text x="26.2" y="196.2">1</text>
<text x="74.9" y="196.2">2</text>
<text x="123.7" y="196.2">3</text>
<text x="172.4" y="196.2">4</text>
<text x="221.2" y="196.2">5</text>
<text x="269.9" y="196.2">6</text>
</g>
<g font-size="1.8" fill="#0e0e0e">
<text x="103.6" y="17.8">U2</text>
<text x="11.9" y="23.6">J6</text>
<text x="41.2" y="19.7">JP1</text>
<text x="103.6" y="19.7">LM7805</text>
<text x="104" y="22.5">V</text>
<text x="105.1" y="23.6">IN</text>
<text x="110.4" y="22.5">V</text>
<text x="111.4" y="23.5">OUT</text>
<text x="128.8" y="19.6">S4</text>
<text x="218.5" y="20.9">R3</text>
<text x="27.3" y="29.7">470UF</text>
<text x="29.5" y="25.6">C9</text>
<text x="68.3" y="28.3">J4</text>
<text x="84.1" y="27.4">D1</text>
<text x="84.1" y="29.3">1N4007</text>
<text x="93.8" y="27.4">D2</text>
<text x="93.8" y="29.3">1N4007</text>
<text x="107.5" y="25.6">GND</text>
<text x="150.4" y="29.5">J2</text>
<text x="167.8" y="29.5">C14</text>
<text x="201.3" y="29.3">S1</text>
<text x="218.5" y="24.4">47k</text>
<text x="11.9" y="31.5">CON2</text>
<text x="41.2" y="33.4">ISP下载口</text>
<text x="100.3" y="31.5">+</text>
<text x="101.5" y="33.6">470UF</text>
<text x="103.4" y="31.3">C3</text>
<text x="119.8" y="33.4">+ C4</text>
<text x="121.4" y="35.1">470UF</text>
<text x="167.8" y="35.1">105</text>
<text x="175.5" y="30.7">R8</text>
<text x="175.5" y="34.2">1K</text>
<text x="201.3" y="31.3">FX</text>
<text x="209.7" y="35.1">R5</text>
<text x="235" y="33.2">R4</text>
<text x="235" y="35.1">1K</text>
<text x="84.1" y="41">1N4007</text>
<text x="86.1" y="39">D4</text>
<text x="93.8" y="41">1N4007</text>
<text x="95.8" y="39">D5</text>
<text x="150.4" y="37.3">FX</text>
<text x="175.5" y="36.5">R9</text>
<text x="175.5" y="39.8">1K</text>
<text x="204.8" y="41">C8</text>
<text x="209.7" y="37.1">100k</text>
<text x="226.5" y="39">U3A</text>
<text x="31.5" y="43.1">J9</text>
<text x="132.8" y="43.1">J5</text>
<text x="202.8" y="47.3">10UF</text>
<text x="214.7" y="47">C5</text>
<text x="226.5" y="45.3">LM393</text>
<text x="10.2" y="52.7">R10</text>
<text x="10.2" y="51.1">10k</text>
<text x="72.4" y="49">U1</text>
<text x="132.8" y="50.9">CX</text>
<text x="158.4" y="50.8">S2</text>
<text x="158.4" y="52.7">CX</text>
<text x="181.6" y="48.8">C12</text>
<text x="181.6" y="50.8">104</text>
<text x="189.2" y="50.9">104</text>
<text x="191.2" y="49">C13</text>
<text x="209.7" y="48.8">R6</text>
<text x="209.7" y="50.8">100k</text>
<text x="214.7" y="50.9">10UF</text>
<text x="173.8" y="58.6">100UH</text>
<text x="177.5" y="58.6">S3</text>
<text x="177.7" y="54.7">L1</text>
<text x="220.4" y="56">R7</text>
<text x="222.4" y="59.5">100k</text>
<text x="160.1" y="60.7">J3</text>
<text x="101.6" y="70.5">A09-103</text>
<text x="103.6" y="68.5">J1</text>
<text x="160.1" y="68.5">LX</text>
<text x="177.5" y="68.7">LX</text>
<text x="31.5" y="78.2">LCD1602</text>
<text x="172.6" y="80">R13</text>
<text x="172.6" y="82">2k</text>
<text x="203.8" y="83.9">R14</text>
<text x="18.6" y="87.8">R1</text>
<text x="18.6" y="89.8">2k</text>
<text x="28.1" y="86">+ C7</text>
<text x="52.7" y="86">Y1</text>
<text x="158" y="85.9">S6</text>
<text x="176.5" y="85.9">R18</text>
<text x="176.5" y="87.8">10K</text>
<text x="187.3" y="87.8">S7</text>
<text x="203.8" y="85.9">100</text>
<text x="215" y="85.9">R16</text>
<text x="22.3" y="93.9">+</text>
<text x="27.8" y="91.7">10UF</text>
<text x="51" y="95.6">C1</text>
<text x="52.7" y="91.9">12M</text>
<text x="56.6" y="93.9">22p</text>
<text x="72.4" y="91.9">AT89S52</text>
<text x="158" y="96">Small_C</text>
<text x="209.1" y="92.1">502</text>
<text x="233.1" y="95.6">R17</text>
<text x="21.9" y="97.5">C6</text>
<text x="21.9" y="99.5">10UF</text>
<text x="28.3" y="101.4">R2</text>
<text x="51" y="97.5">22P</text>
<text x="58.5" y="97.8">C2</text>
<text x="148.5" y="99.7">J8</text>
<text x="189.2" y="97.9">Big_C</text>
<text x="224.5" y="101.4">U3B</text>
<text x="233.1" y="97.5">10K</text>
<text x="13.5" y="103.4">D13</text>
<text x="28.3" y="103.4">2k</text>
<text x="208.9" y="107.5">Q2</text>
<text x="224.5" y="107.7">LM393</text>
<text x="187.3" y="108.7">R11</text>
<text x="187.3" y="112.2">1k</text>
<text x="208.9" y="109.4">9014</text>
<text x="213.6" y="111.2">R15</text>
<text x="213.6" y="113.2">5.6K</text>
<text x="179.9" y="121.2">Q1</text>
<text x="185.7" y="123.1">9015</text>
<text x="194.1" y="122.9">R12</text>
<text x="194.1" y="124.8">1k</text>
</g>
<g font-size="1.8" fill="#262626">
<text x="19.9" y="23.6">VCC</text>
<text x="35.3" y="21.7">P15</text>
<text x="53.1" y="19.7">VCC</text>
<text x="189.4" y="19.7">P26</text>
<text x="35.3" y="29.5">P16</text>
<text x="35.3" y="27.6">P17</text>
<text x="35.3" y="25.6">REST</text>
<text x="121.4" y="27.6">VCC</text>
<text x="207.2" y="27.6">VCC</text>
<text x="224.7" y="25.6">VCC</text>
<text x="18" y="39.3">VCC</text>
<text x="240.1" y="41.2">P35</text>
<text x="105.6" y="47">GND</text>
<text x="27.6" y="52.9">P23</text>
<text x="27.6" y="50.9">P24</text>
<text x="84.3" y="49">VCC</text>
<text x="86.1" y="52.9">P00</text>
<text x="16.3" y="59.7">VCC</text>
<text x="27.6" y="54.8">P22</text>
<text x="27.6" y="56.8">P00</text>
<text x="27.6" y="58.8">P01</text>
<text x="86.1" y="54.8">P01</text>
<text x="86.1" y="56.8">P02</text>
<text x="86.1" y="58.8">P03</text>
<text x="27.6" y="60.7">P02</text>
<text x="27.6" y="62.7">P03</text>
<text x="27.6" y="64.6">P04</text>
<text x="56.8" y="60.7">P15</text>
<text x="56.8" y="62.7">P16</text>
<text x="56.8" y="64.6">P17</text>
<text x="86.1" y="60.7">P04</text>
<text x="86.1" y="62.7">P05</text>
<text x="86.1" y="64.6">P06</text>
<text x="191.3" y="62.7">P20</text>
<text x="27.6" y="66.6">P05</text>
<text x="27.6" y="68.5">P06</text>
<text x="27.6" y="70.5">P07</text>
<text x="66.5" y="66.6">REST</text>
<text x="66.5" y="68.5">P30</text>
<text x="66.5" y="70.5">P31</text>
<text x="86.1" y="66.6">P07</text>
<text x="88.4" y="69.5">VCC</text>
<text x="144.6" y="66.6">P21</text>
<text x="23.8" y="76.3">VCC</text>
<text x="66.5" y="72.4">P32</text>
<text x="66.5" y="74.3">P33</text>
<text x="66.5" y="76.3">P34</text>
<text x="86.1" y="76.3">P26</text>
<text x="86.1" y="74.3">P27</text>
<text x="99.7" y="72.4">VCC</text>
<text x="99.7" y="76.3">P26</text>
<text x="99.7" y="74.3">P27</text>
<text x="170.1" y="72.4">VCC</text>
<text x="201.3" y="76.3">VCC</text>
<text x="16" y="80.2">VCC</text>
<text x="66.5" y="82.1">P37</text>
<text x="66.5" y="78.2">P35</text>
<text x="66.5" y="80.2">P36</text>
<text x="86.1" y="82.1">P23</text>
<text x="86.1" y="80.2">P24</text>
<text x="86.1" y="78.2">P25</text>
<text x="99.7" y="82.1">P23</text>
<text x="99.7" y="80.2">P24</text>
<text x="99.7" y="78.2">P25</text>
<text x="222.7" y="80.2">VCC</text>
<text x="45.1" y="88">GND</text>
<text x="66.5" y="84.1">xt1</text>
<text x="66.5" y="86">xt2</text>
<text x="86.1" y="88">P20</text>
<text x="86.1" y="86">P21</text>
<text x="86.1" y="84.1">P22</text>
<text x="99.7" y="88">P20</text>
<text x="99.7" y="86">P21</text>
<text x="99.7" y="84.1">P22</text>
<text x="33.4" y="93.9">REST</text>
<text x="148.5" y="91.9">P27</text>
<text x="175.8" y="93.9">P36</text>
<text x="56.8" y="101.6">gnd</text>
<text x="240.1" y="103.6">P32</text>
<text x="181.8" y="129">VCC</text>
<text x="201.1" y="130.9">P25</text>
</g>
<g font-size="1.8">
<text x="42.6" y="22.7">1</text>
<text x="48.8" y="22.7">2</text>
<text x="101.2" y="21.7">1</text>
<text x="116.9" y="21.7">3</text>
<text x="126.6" y="21.7">1</text>
<text x="126.6" y="23.6">2</text>
<text x="138.3" y="23.6">5</text>
<text x="138.3" y="21.7">4</text>
<text x="13.6" y="28.5">1</text>
<text x="13.6" y="26.6">2</text>
<text x="42.6" y="24.6">3</text>
<text x="42.6" y="26.6">5</text>
<text x="42.6" y="28.5">7</text>
<text x="48.8" y="24.6">4</text>
<text x="48.8" y="26.6">6</text>
<text x="48.8" y="28.5">8</text>
<text x="109" y="28.5" transform="rotate(-90 109 28.5)">2</text>
<text x="126.6" y="25.6">3</text>
<text x="138.3" y="25.6">6</text>
<text x="194.8" y="26.4" transform="rotate(-90 194.8 26.4)">6</text>
<text x="196.8" y="26.4" transform="rotate(-90 196.8 26.4)">5</text>
<text x="198.7" y="26.4" transform="rotate(-90 198.7 26.4)">4</text>
<text x="42.6" y="30.5">9</text>
<text x="47.9" y="30.5">10</text>
<text x="152.1" y="34.4">1</text>
<text x="152.1" y="32.4">2</text>
<text x="194.8" y="38.2" transform="rotate(-90 194.8 38.2)">1</text>
<text x="196.8" y="38.2" transform="rotate(-90 196.8 38.2)">2</text>
<text x="198.7" y="38.2" transform="rotate(-90 198.7 38.2)">3</text>
<text x="220.2" y="39.3">2</text>
<text x="226" y="36.2" transform="rotate(-90 226 36.2)">8</text>
<text x="231.9" y="41.2">1</text>
<text x="32.8" y="46.1">1</text>
<text x="134.6" y="46.1">2</text>
<text x="151.9" y="47.8" transform="rotate(-90 151.9 47.8)">3</text>
<text x="153.9" y="47.8" transform="rotate(-90 153.9 47.8)">2</text>
<text x="155.8" y="47.8" transform="rotate(-90 155.8 47.8)">1</text>
<text x="220.2" y="43.1">3</text>
<text x="226" y="48" transform="rotate(-90 226 48)">4</text>
<text x="32.8" y="48">2</text>
<text x="32.8" y="50">3</text>
<text x="32.8" y="51.9">4</text>
<text x="32.8" y="53.9">5</text>
<text x="73.8" y="51.9">1</text>
<text x="73.8" y="53.9">2</text>
<text x="79.1" y="53.9">39</text>
<text x="79.1" y="51.9">40</text>
<text x="134.6" y="48">1</text>
<text x="32.8" y="55.8">6</text>
<text x="32.8" y="57.8">7</text>
<text x="32.8" y="59.7">8</text>
<text x="73.8" y="55.8">3</text>
<text x="73.8" y="57.8">4</text>
<text x="73.8" y="59.7">5</text>
<text x="79.1" y="59.7">36</text>
<text x="79.1" y="57.8">37</text>
<text x="79.1" y="55.8">38</text>
<text x="151.9" y="59.7" transform="rotate(-90 151.9 59.7)">4</text>
<text x="153.9" y="59.7" transform="rotate(-90 153.9 59.7)">5</text>
<text x="155.8" y="59.7" transform="rotate(-90 155.8 59.7)">6</text>
<text x="32.8" y="61.7">9</text>
<text x="32.8" y="63.6">10</text>
<text x="32.8" y="65.6">11</text>
<text x="73.8" y="61.7">6</text>
<text x="73.8" y="63.6">7</text>
<text x="73.8" y="65.6">8</text>
<text x="79.1" y="65.6">33</text>
<text x="79.1" y="63.6">34</text>
<text x="79.1" y="61.7">35</text>
<text x="161.8" y="65.6">1</text>
<text x="161.8" y="63.6">2</text>
<text x="175.3" y="60.7">1</text>
<text x="175.3" y="62.7">2</text>
<text x="175.3" y="64.6">3</text>
<text x="187.1" y="60.7">6</text>
<text x="187.1" y="62.7">5</text>
<text x="187.1" y="64.6">4</text>
<text x="32.8" y="67.5">12</text>
<text x="32.8" y="69.5">13</text>
<text x="32.8" y="71.4">14</text>
<text x="73.8" y="67.5">9</text>
<text x="73.8" y="69.5">10</text>
<text x="73.8" y="71.4">11</text>
<text x="79.1" y="71.4">30</text>
<text x="79.1" y="69.5">31</text>
<text x="79.1" y="67.5">32</text>
<text x="32.8" y="73.4">15</text>
<text x="32.8" y="75.3">16</text>
<text x="73.8" y="73.4">12</text>
<text x="73.8" y="75.3">13</text>
<text x="73.8" y="77.3">14</text>
<text x="79.1" y="77.3">27</text>
<text x="79.1" y="75.3">28</text>
<text x="79.1" y="73.4">29</text>
<text x="105" y="73.4">1</text>
<text x="105" y="75.3">2</text>
<text x="105" y="77.3">3</text>
<text x="73.8" y="79.2">15</text>
<text x="73.8" y="81.2">16</text>
<text x="73.8" y="83.1">17</text>
<text x="79.1" y="83.1">24</text>
<text x="79.1" y="81.2">25</text>
<text x="79.1" y="79.2">26</text>
<text x="105" y="79.2">4</text>
<text x="105" y="81.2">5</text>
<text x="105" y="83.1">6</text>
<text x="73.8" y="85.1">18</text>
<text x="73.8" y="87">19</text>
<text x="73.8" y="89">20</text>
<text x="79.1" y="89">21</text>
<text x="79.1" y="87">22</text>
<text x="79.1" y="85.1">23</text>
<text x="105" y="85.1">7</text>
<text x="105" y="87">8</text>
<text x="105" y="89">9</text>
<text x="155.8" y="90">5</text>
<text x="155.8" y="88">4</text>
<text x="167.5" y="90">2</text>
<text x="167.5" y="88">3</text>
<text x="185.1" y="90">4</text>
<text x="196.8" y="90">3</text>
<text x="155.8" y="91.9">6</text>
<text x="167.5" y="91.9">1</text>
<text x="185.1" y="93.9">6</text>
<text x="185.1" y="91.9">5</text>
<text x="196.8" y="93.9">1</text>
<text x="196.8" y="91.9">2</text>
<text x="218.2" y="101.6">6</text>
<text x="224.1" y="98.6" transform="rotate(-90 224.1 98.6)">8</text>
<text x="150.1" y="104.6">1</text>
<text x="150.1" y="102.6">2</text>
<text x="218.2" y="105.5">5</text>
<text x="230" y="103.6">7</text>
<text x="224.1" y="110.4" transform="rotate(-90 224.1 110.4)">4</text>
<text x="223.5" y="179.6">Title</text>
<text x="223.5" y="185.5">Size</text>
<text x="233.3" y="185.5">Number</text>
<text x="272.3" y="185.5">Revision</text>
<text x="223.5" y="191.3">Date:</text>
<text x="224.5" y="188.4">B</text>
<text x="232.3" y="191.3">2014-9-30</text>
<text x="262.5" y="191.3">Sheet</text>
<text x="268" y="191.3">of</text>
<text x="223.5" y="193.3">File:</text>
<text x="232.3" y="193.3">C:\Documents and Settings\..\Sheet1.Sch</text>
<text x="262.5" y="193.3">Drawn By:</text>
</g>
<g font-size="1.7" fill="#0e0e0e">
<text x="128.8" y="29.7">自锁开关</text>
<text x="68.3" y="35.5">供电输入</text>
<text x="150.4" y="39.2">频频率接插座</text>
<text x="132.8" y="52.9">无极性电容接插座</text>
<text x="160.1" y="70.4">电感接插座</text>
<text x="156.3" y="97.7">测试有极性大电容</text>
<text x="185.5" y="99.7">测试有极性小电容</text>
<text x="10" y="105.5">电源指示灯</text>
<text x="140.7" y="109.4">有极性电容测试接插座</text>
</g>
</svg>
